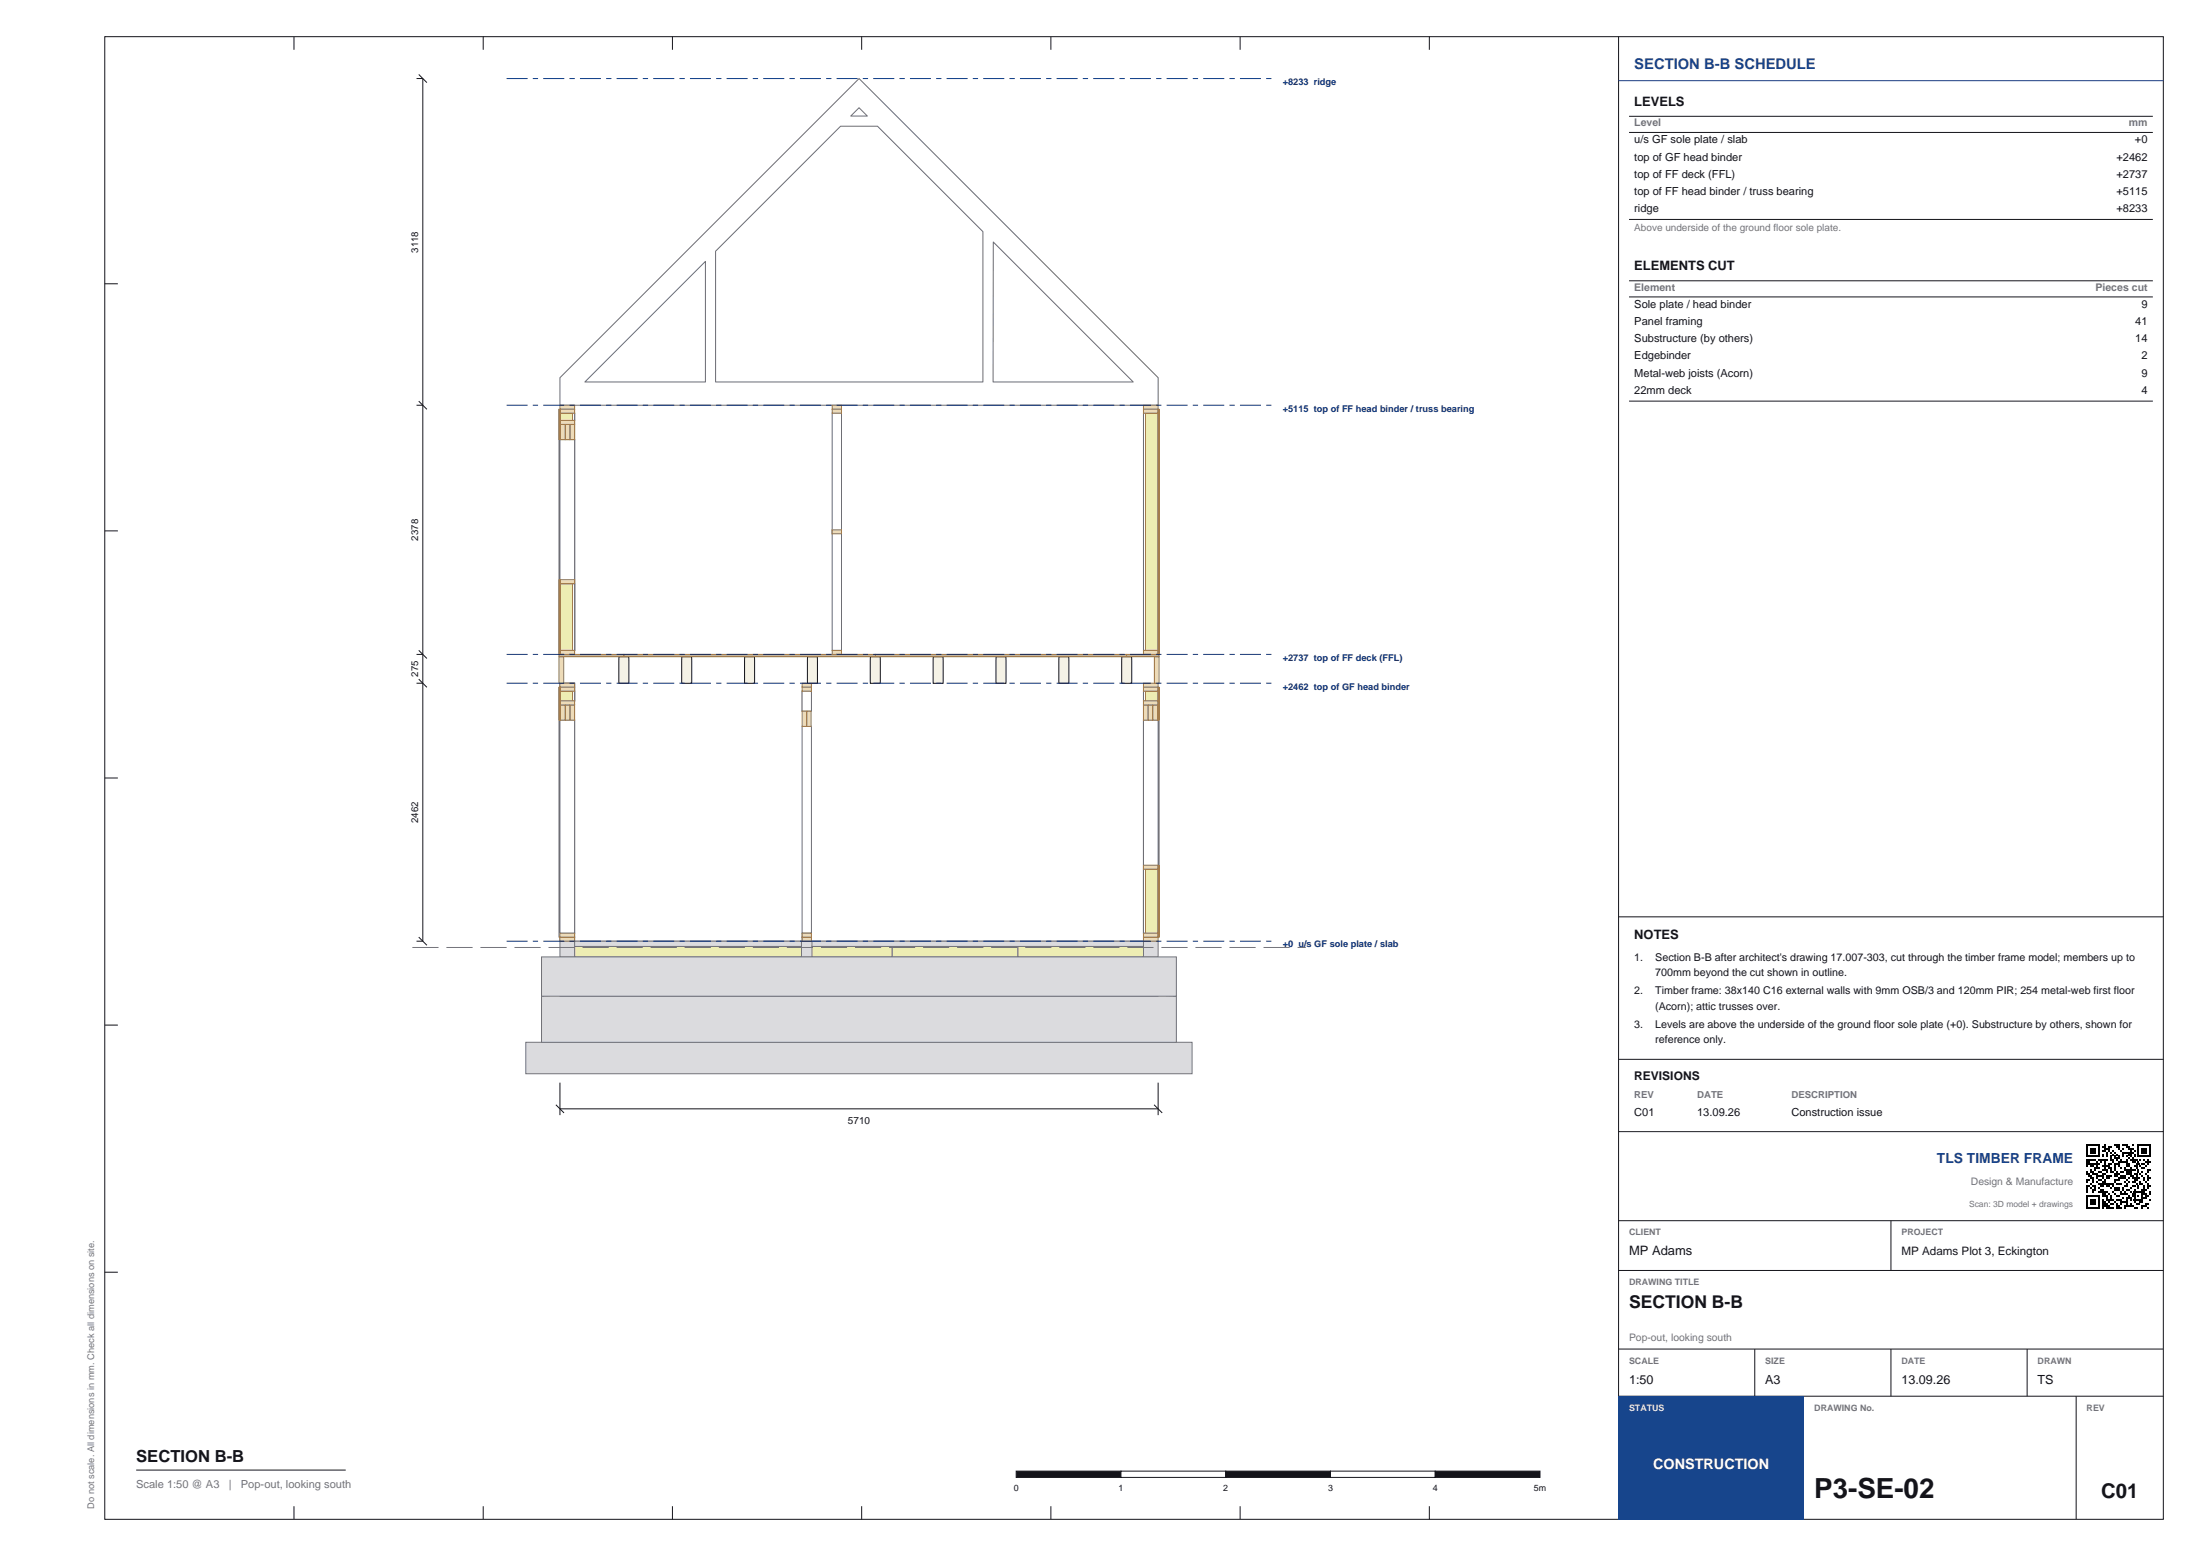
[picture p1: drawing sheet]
<svg xmlns="http://www.w3.org/2000/svg" width="420mm" height="297mm" viewBox="0 0 420 297" stroke-linecap="round" stroke-linejoin="round" font-family="sans-serif">
<g fill="none" stroke="#14141a" stroke-width=".19">
<path d="M20 7h393v283h-393zM56.1 7v2.5M92.3 7v2.5M128.4 7v2.5M164.5 7v2.5M200.6 7v2.5M236.8 7v2.5M272.9 7v2.5M309 7v283M20 54.2h2.5M20 101.3h2.5M20 148.5h2.5"/>
<path d="M20 195.7h2.5M20 242.8h2.5M56.1 287.5v2.5M92.3 287.5v2.5M128.4 287.5v2.5M164.5 287.5v2.5M200.6 287.5v2.5M236.8 287.5v2.5M272.9 287.5v2.5"/>
</g>
<g fill="#fff" stroke="#6b6b75" stroke-width=".19">
<path d="M153.1 178.9h1.8v.7h-1.8z" fill-rule="evenodd"/>
<path d="M153.1 138.7h1.8v39.4h-1.8z" fill-rule="evenodd"/>
<path d="M153.1 178.1h1.8v.8h-1.8z" fill-rule="evenodd"/>
<path d="M106.9 130.4h2.8v3.4h-2.8z" fill-rule="evenodd"/>
<path d="M106.9 137.5h2.8v40.6h-2.8z" fill-rule="evenodd"/>
<path d="M153.1 131.9h1.8v3.9h-1.8z" fill-rule="evenodd"/>
<path d="M106.7 131.2h.2v47.7h-.2z" fill-rule="evenodd"/>
<path d="M106.9 178.9h2.8v.7h-2.8z" fill-rule="evenodd"/>
<path d="M106.9 178.1h2.8v.8h-2.8z" fill-rule="evenodd"/>
<path d="M106.9 130.4h2.8v3.4h-2.8z" fill-rule="evenodd"/>
<path d="M106.9 137.5h2.8v40.6h-2.8z" fill-rule="evenodd"/>
<path d="M106.9 131.9h2.8v1.9h-2.8z" fill-rule="evenodd"/>
<path d="M106.9 78.9h2.8v45.3h-2.8z" fill-rule="evenodd"/>
<path d="M106.9 83.9h2.8v40.3h-2.8z" fill-rule="evenodd"/>
<path d="M106.7 78.1h.2v46.8h-.2z" fill-rule="evenodd"/>
<path d="M106.9 83.9h2.8v40.3h-2.8z" fill-rule="evenodd"/>
<path d="M106.9 78.9h2.8v1.4h-2.8z" fill-rule="evenodd"/>
<path d="M106.9 111.4h2.8v12.8h-2.8z" fill-rule="evenodd"/>
<path d="M158.9 101.1h1.7v.8h-1.7z" fill-rule="evenodd"/>
<path d="M158.9 78.9h1.7v45.3h-1.7z" fill-rule="evenodd"/>
<path d="M153.1 131.9h1.8v3.9h-1.8z" fill-rule="evenodd"/>
<path d="M218.3 131.9h2.8v46.2h-2.8z" fill-rule="evenodd"/>
<path d="M218.3 137.5h2.8v40.6h-2.8z" fill-rule="evenodd"/>
<path d="M221.1 131.2h.2v47.7h-.2z" fill-rule="evenodd"/>
<path d="M218.3 137.5h2.8v40.6h-2.8z" fill-rule="evenodd"/>
<path d="M218.3 131.9h2.8v1.9h-2.8z" fill-rule="evenodd"/>
<path d="M218.3 165.9h2.8v12.2h-2.8z" fill-rule="evenodd"/>
<path d="M221.1 78.1h.2v46.8h-.2z" fill-rule="evenodd"/>
<path d="M218.3 78.9h2.8v45.3h-2.8z" fill-rule="evenodd"/>
<path d="M106.9 72.1l57.1-57.1 57.1 57.1v5.2l-114.2 .1zM134.7 49.9l-23 23h23zM136.6 48v24.9h51v-28.7l-20.1-20.1h-7zM162.4 22.1h3.2l-1.6-1.5zM189.6 46.2v26.7h26.7z" fill-rule="evenodd"/>
<path d="M106.9 131.9h2.8v1.9h-2.8z" fill-rule="evenodd"/>
<path d="M106.9 78.9h2.8v1.4h-2.8z" fill-rule="evenodd"/>
<path d="M106.9 111.4h2.8v12.8h-2.8z" fill-rule="evenodd"/>
</g>
<g fill="#dbdbde" stroke="#73737a" stroke-width=".19">
<path d="M100.4 199h127.2v6h-127.2z" fill-rule="evenodd"/>
<path d="M103.4 190.1l51.4-4.4h4.3l65.5 4.4v8.9h-121.2z" fill-rule="evenodd"/>
<path d="M106.9 185.7h114.2v4.4h-114.2z" fill-rule="evenodd"/>
<path d="M155.2 184.7h3.5v1h-3.5z" fill-rule="evenodd"/>
<path d="M217.6 184.7h3.5v1h-3.5z" fill-rule="evenodd"/>
<path d="M106.9 184.7h3.5v1h-3.5z" fill-rule="evenodd"/>
<path d="M106.9 179.6h114.2v3.1h-114.2z" fill-rule="evenodd"/>
</g>
<g fill="#ededb3" stroke="#73737a" stroke-width=".19">
<path d="M194.3 180.7h24v2h-24z" fill-rule="evenodd"/>
<path d="M170.3 180.7h24v2h-24z" fill-rule="evenodd"/>
<path d="M155 180.7h15.3v2h-15.3z" fill-rule="evenodd"/>
<path d="M109.7 180.7h43.3v2h-43.3z" fill-rule="evenodd"/>
</g>
<g fill="#dbdbde" stroke="#73737a" stroke-width=".19">
<path d="M155 179.7h63.3v1h-63.3z" fill-rule="evenodd"/>
<path d="M109.7 179.7h43.3v1h-43.3z" fill-rule="evenodd"/>
<path d="M103.4 182.7h121.2v7.4h-121.2z" fill-rule="evenodd"/>
</g>
<g fill="#ededb3" stroke="#99994d" stroke-width=".19">
<path d="M218.7 165.9h2.4v12.2h-2.4z" fill-rule="evenodd"/>
<path d="M218.7 131.9h2.4v1.9h-2.4z" fill-rule="evenodd"/>
<path d="M106.9 131.9h2.4v1.9h-2.4z" fill-rule="evenodd"/>
<path d="M218.7 78.9h2.4v45.3h-2.4z" fill-rule="evenodd"/>
<path d="M106.9 111.4h2.4v12.8h-2.4z" fill-rule="evenodd"/>
<path d="M106.9 78.9h2.4v1.4h-2.4z" fill-rule="evenodd"/>
</g>
<g fill="#eddbb8" stroke="#9e7a4d" stroke-width=".19">
<path d="M218.3 178.9h2.8v.7h-2.8z" fill-rule="evenodd"/>
<path d="M218.3 130.4h2.8v.8h-2.8z" fill-rule="evenodd"/>
<path d="M106.9 178.9h2.8v.7h-2.8z" fill-rule="evenodd"/>
<path d="M106.9 130.4h2.8v.8h-2.8z" fill-rule="evenodd"/>
<path d="M218.3 178.1h2.8v.8h-2.8z" fill-rule="evenodd"/>
<path d="M218.3 131.2h2.8v.7h-2.8z" fill-rule="evenodd"/>
<path d="M218.3 134.6h.9v2.9h-.9z" fill-rule="evenodd"/>
<path d="M219.2 134.6h.9v2.9h-.9z" fill-rule="evenodd"/>
<path d="M220.1 134.6h.9v2.9h-.9z" fill-rule="evenodd"/>
<path d="M218.3 133.8h2.8v.8h-2.8z" fill-rule="evenodd"/>
<path d="M218.3 165.2h2.8v.7h-2.8z" fill-rule="evenodd"/>
</g>
<g fill="#b8731f" stroke="#b8731f" stroke-width=".19">
<path d="M221.1 131.2h.2v6.2h-.2z" fill-rule="evenodd"/>
<path d="M221.1 165.2h.2v13.7h-.2z" fill-rule="evenodd"/>
</g>
<g fill="#eddbb8" stroke="#9e7a4d" stroke-width=".19">
<path d="M106.9 178.1h2.8v.8h-2.8z" fill-rule="evenodd"/>
<path d="M106.9 131.2h2.8v.7h-2.8z" fill-rule="evenodd"/>
<path d="M108.8 134.6h.9v2.9h-.9z" fill-rule="evenodd"/>
<path d="M107.9 134.6h.9v2.9h-.9z" fill-rule="evenodd"/>
<path d="M107 134.6h.9v2.9h-.9z" fill-rule="evenodd"/>
<path d="M106.9 133.8h2.8v.8h-2.8z" fill-rule="evenodd"/>
</g>
<path d="M106.7 131.2h.2v6.2h-.2z" fill-rule="evenodd" fill="#b8731f" stroke="#b8731f" stroke-width=".19"/>
<g fill="#eddbb8" stroke="#9e7a4d" stroke-width=".19">
<path d="M153.1 178.9h1.8v.7h-1.8z" fill-rule="evenodd"/>
<path d="M153.1 130.4h1.8v.8h-1.8z" fill-rule="evenodd"/>
<path d="M153.1 178.1h1.8v.8h-1.8z" fill-rule="evenodd"/>
<path d="M153.1 131.2h1.8v.7h-1.8z" fill-rule="evenodd"/>
<path d="M153.1 135.8h.9v2.9h-.9z" fill-rule="evenodd"/>
<path d="M154 135.8h.9v2.9h-.9z" fill-rule="evenodd"/>
<path d="M218.3 77.4h2.8v.7h-2.8z" fill-rule="evenodd"/>
<path d="M106.9 77.4h2.8v.7h-2.8z" fill-rule="evenodd"/>
<path d="M218.3 124.2h2.8v.7h-2.8z" fill-rule="evenodd"/>
<path d="M218.3 78.1h2.8v.8h-2.8z" fill-rule="evenodd"/>
</g>
<path d="M221.1 78.1h.2v46.8h-.2z" fill-rule="evenodd" fill="#b8731f" stroke="#b8731f" stroke-width=".19"/>
<g fill="#eddbb8" stroke="#9e7a4d" stroke-width=".19">
<path d="M106.9 124.2h2.8v.7h-2.8z" fill-rule="evenodd"/>
<path d="M106.9 78.1h2.8v.8h-2.8z" fill-rule="evenodd"/>
<path d="M108.8 81h.9v2.9h-.9z" fill-rule="evenodd"/>
<path d="M107.9 81h.9v2.9h-.9z" fill-rule="evenodd"/>
<path d="M107 81h.9v2.9h-.9z" fill-rule="evenodd"/>
<path d="M106.9 80.3h2.8v.7h-2.8z" fill-rule="evenodd"/>
<path d="M106.9 110.7h2.8v.7h-2.8z" fill-rule="evenodd"/>
</g>
<g fill="#b8731f" stroke="#b8731f" stroke-width=".19">
<path d="M106.7 78.1h.2v5.8h-.2z" fill-rule="evenodd"/>
<path d="M106.7 110.7h.2v14.2h-.2z" fill-rule="evenodd"/>
</g>
<g fill="#eddbb8" stroke="#9e7a4d" stroke-width=".19">
<path d="M158.9 77.4h1.7v.7h-1.7z" fill-rule="evenodd"/>
<path d="M158.9 124.2h1.7v.7h-1.7z" fill-rule="evenodd"/>
<path d="M158.9 78.1h1.7v.8h-1.7z" fill-rule="evenodd"/>
<path d="M158.9 101.1h1.7v.8h-1.7z" fill-rule="evenodd"/>
<path d="M106.7 125.4h.9v5h-.9z" fill-rule="evenodd"/>
<path d="M220.4 125.4h.9v5h-.9z" fill-rule="evenodd"/>
</g>
<g fill="#f5f2e6" stroke="#14141a" stroke-width=".19">
<path d="M190.2 125.4h1.8v5h-1.8z" fill-rule="evenodd"/>
<path d="M178.2 125.4h1.8v5h-1.8z" fill-rule="evenodd"/>
<path d="M166.2 125.4h1.8v5h-1.8z" fill-rule="evenodd"/>
<path d="M154.2 125.4h1.8v5h-1.8z" fill-rule="evenodd"/>
<path d="M142.2 125.4h1.8v5h-1.8z" fill-rule="evenodd"/>
<path d="M130.2 125.4h1.8v5h-1.8z" fill-rule="evenodd"/>
<path d="M118.2 125.4h1.8v5h-1.8z" fill-rule="evenodd"/>
<path d="M202.2 125.4h1.8v5h-1.8z" fill-rule="evenodd"/>
<path d="M214.2 125.4h1.8v5h-1.8z" fill-rule="evenodd"/>
</g>
<g fill="#d9b880" stroke="#9e7a4d" stroke-width=".19">
<path d="M167.1 124.9h48v.5h-48z" fill-rule="evenodd"/>
<path d="M215.1 124.9h6.2v.5h-6.2z" fill-rule="evenodd"/>
<path d="M106.7 124.9h12.4v.5h-12.4z" fill-rule="evenodd"/>
<path d="M119.1 124.9h48v.5h-48z" fill-rule="evenodd"/>
</g>
<path d="M78.7 180.8h170.6" fill="none" stroke="#73737a" stroke-width=".19" stroke-dasharray="5 1.5" stroke-linecap="butt"/>
<path d="M96.7 15h146.6M96.7 77.4h146.6M96.7 130.4h146.6M96.7 124.9h146.6M96.7 179.6h146.6" fill="none" stroke="#0d2973" stroke-width=".19" stroke-dasharray="4 1 1 1" stroke-linecap="butt"/>
<g fill="none" stroke="#14141a" stroke-width=".19">
<path d="M79.5 15h1.2v164.6h-1.2M79.9 14.2l1.6 1.6M79.5 77.4h1.2M79.9 76.6l1.6 1.5M79.5 130.4h1.2M79.5 124.9h1.2M79.9 129.6l1.6 1.6M79.9 124.1l1.6 1.6M79.9 178.9l1.6 1.5M106.1 210.9l1.6 1.5M106.9 206.7v6.2M106.9 211.7h114.2"/>
<path d="M220.3 210.9l1.6 1.5M221.1 206.7v6.2M26 280.6h40"/>
</g>
<path d="M194 280.8h20v1.2h-20z" fill-rule="evenodd" fill="#14141a" stroke="#14141a" stroke-width=".19"/>
<path d="M214 280.8h20v1.2h-20z" fill-rule="evenodd" fill="#fff" stroke="#14141a" stroke-width=".19"/>
<path d="M234 280.8h20v1.2h-20z" fill-rule="evenodd" fill="#14141a" stroke="#14141a" stroke-width=".19"/>
<path d="M254 280.8h20v1.2h-20z" fill-rule="evenodd" fill="#fff" stroke="#14141a" stroke-width=".19"/>
<path d="M274 280.8h20v1.2h-20z" fill-rule="evenodd" fill="#14141a" stroke="#14141a" stroke-width=".19"/>
<path d="M309 15.4h104" fill="none" stroke="#17458c" stroke-width=".19"/>
<g fill="none" stroke="#14141a" stroke-width=".19">
<path d="M311 22.2h100M311 25.3h100M311 41.9h100M311 53.6h100M311 56.7h100M311 76.6h100M309 175h104M309 202.2h104M309 216h104M309 233h104M361 233v9.5M309 242.5h104"/>
<path d="M309 257.5h104M335 257.5v9M361 257.5v9M387 257.5v9M309 266.5h104"/>
</g>
<path d="M398.3 218.5h2.6M405.1 220h2.2M408.1 218.5h2.6M398.3 220.7h2.6M398.3 222.2h2.6M398.3 228.3h2.6M398.3 230.5h2.6M400.6 226h3M405.4 223.4h2.3M407.3 227.5h2.3M408.1 220.7h2.6" fill="none" stroke="#000" stroke-width=".38"/>
<g fill="#000">
<path d="M398.3 218.7h.4v.4h-.4z" fill-rule="evenodd"/>
<path d="M398.3 219.1h.4v.3h-.4z" fill-rule="evenodd"/>
<path d="M398.3 219.4h.4v.4h-.4z" fill-rule="evenodd"/>
<path d="M399.1 219.1h1.1v.3h-1.1z" fill-rule="evenodd"/>
<path d="M399.1 219.4h1.1v.4h-1.1z" fill-rule="evenodd"/>
<path d="M400.6 218.7h.3v.4h-.3z" fill-rule="evenodd"/>
<path d="M400.6 219.1h.3v.3h-.3z" fill-rule="evenodd"/>
<path d="M400.6 219.4h.3v.4h-.3z" fill-rule="evenodd"/>
<path d="M401.3 218.7h.8v.4h-.8z" fill-rule="evenodd"/>
<path d="M401.3 219.4h.8v.4h-.8z" fill-rule="evenodd"/>
<path d="M401.7 218.3h.4v.4h-.4z" fill-rule="evenodd"/>
<path d="M401.7 219.1h1.1v.3h-1.1z" fill-rule="evenodd"/>
<path d="M402.4 218.7h.8v.4h-.8z" fill-rule="evenodd"/>
<path d="M402.4 219.4h.4v.4h-.4z" fill-rule="evenodd"/>
<path d="M403.2 219.4h.4v.4h-.4z" fill-rule="evenodd"/>
<path d="M403.6 218.3h1.1v.4h-1.1z" fill-rule="evenodd"/>
<path d="M403.9 218.7h.8v.4h-.8z" fill-rule="evenodd"/>
<path d="M404.3 219.1h.4v.3h-.4z" fill-rule="evenodd"/>
<path d="M404.7 219.4h.4v.4h-.4z" fill-rule="evenodd"/>
<path d="M405.1 218.3h1.1v.4h-1.1z" fill-rule="evenodd"/>
<path d="M405.1 219.1h.3v.3h-.3z" fill-rule="evenodd"/>
<path d="M405.8 218.7h.8v.4h-.8z" fill-rule="evenodd"/>
<path d="M406.2 219.1h1.1v.3h-1.1z" fill-rule="evenodd"/>
<path d="M406.6 219.4h.3v.4h-.3z" fill-rule="evenodd"/>
<path d="M406.9 218.3h.4v.4h-.4z" fill-rule="evenodd"/>
<path d="M407.3 219.4h.4v.4h-.4z" fill-rule="evenodd"/>
<path d="M408.1 218.7h.3v.4h-.3z" fill-rule="evenodd"/>
<path d="M408.1 219.1h.3v.3h-.3z" fill-rule="evenodd"/>
<path d="M408.1 219.4h.3v.4h-.3z" fill-rule="evenodd"/>
<path d="M408.8 219.1h1.1v.3h-1.1z" fill-rule="evenodd"/>
<path d="M408.8 219.4h1.1v.4h-1.1z" fill-rule="evenodd"/>
<path d="M410.3 218.7h.4v.4h-.4z" fill-rule="evenodd"/>
<path d="M410.3 219.1h.4v.3h-.4z" fill-rule="evenodd"/>
<path d="M410.3 219.4h.4v.4h-.4z" fill-rule="evenodd"/>
<path d="M398.3 219.8h.4v.4h-.4z" fill-rule="evenodd"/>
<path d="M398.3 220.2h.4v.4h-.4z" fill-rule="evenodd"/>
<path d="M398.3 221.3h1.9v.4h-1.9z" fill-rule="evenodd"/>
<path d="M398.3 221.7h.8v.4h-.8z" fill-rule="evenodd"/>
<path d="M398.3 222.4h.4v.4h-.4z" fill-rule="evenodd"/>
<path d="M398.3 223.6h.4v.3h-.4z" fill-rule="evenodd"/>
<path d="M398.3 223.9h.8v.4h-.8z" fill-rule="evenodd"/>
<path d="M398.3 225.1h.8v.3h-.8z" fill-rule="evenodd"/>
<path d="M398.3 225.4h.4v.4h-.4z" fill-rule="evenodd"/>
<path d="M398.3 226.2h.8v.4h-.8z" fill-rule="evenodd"/>
<path d="M398.3 226.6h.4v.3h-.4z" fill-rule="evenodd"/>
<path d="M398.3 226.9h.4v.4h-.4z" fill-rule="evenodd"/>
<path d="M398.3 227.3h.4v.4h-.4z" fill-rule="evenodd"/>
<path d="M398.3 228.4h.4v.4h-.4z" fill-rule="evenodd"/>
<path d="M398.3 228.8h.4v.4h-.4z" fill-rule="evenodd"/>
<path d="M398.3 229.2h.4v.4h-.4z" fill-rule="evenodd"/>
<path d="M398.3 229.6h.4v.3h-.4z" fill-rule="evenodd"/>
<path d="M398.3 229.9h.4v.4h-.4z" fill-rule="evenodd"/>
<path d="M398.7 224.3h.7v.4h-.7z" fill-rule="evenodd"/>
<path d="M399.1 219.8h1.1v.4h-1.1z" fill-rule="evenodd"/>
<path d="M399.1 222.4h.7v.4h-.7z" fill-rule="evenodd"/>
<path d="M399.1 223.2h.3v.4h-.3z" fill-rule="evenodd"/>
<path d="M399.1 223.6h.7v.3h-.7z" fill-rule="evenodd"/>
<path d="M399.1 224.7h.7v.4h-.7z" fill-rule="evenodd"/>
<path d="M399.1 225.8h.3v.4h-.3z" fill-rule="evenodd"/>
<path d="M399.1 226.6h.3v.3h-.3z" fill-rule="evenodd"/>
<path d="M399.1 228.8h1.1v.4h-1.1z" fill-rule="evenodd"/>
<path d="M399.1 229.2h1.1v.4h-1.1z" fill-rule="evenodd"/>
<path d="M399.1 229.6h1.1v.3h-1.1z" fill-rule="evenodd"/>
<path d="M399.4 223.9h1.2v.4h-1.2z" fill-rule="evenodd"/>
<path d="M399.4 225.1h.4v.3h-.4z" fill-rule="evenodd"/>
<path d="M399.4 225.4h.4v.4h-.4z" fill-rule="evenodd"/>
<path d="M399.4 226.2h.8v.4h-.8z" fill-rule="evenodd"/>
<path d="M399.4 226.9h.8v.4h-.8z" fill-rule="evenodd"/>
<path d="M399.4 227.3h.4v.4h-.4z" fill-rule="evenodd"/>
<path d="M399.8 222.8h1.1v.4h-1.1z" fill-rule="evenodd"/>
<path d="M399.8 223.2h.4v.4h-.4z" fill-rule="evenodd"/>
<path d="M399.8 226.6h.4v.3h-.4z" fill-rule="evenodd"/>
<path d="M400.2 221.7h.4v.4h-.4z" fill-rule="evenodd"/>
<path d="M400.2 222.4h.4v.4h-.4z" fill-rule="evenodd"/>
<path d="M400.2 224.3h1.5v.4h-1.5z" fill-rule="evenodd"/>
<path d="M400.2 224.7h.4v.4h-.4z" fill-rule="evenodd"/>
<path d="M400.2 225.4h.4v.4h-.4z" fill-rule="evenodd"/>
<path d="M400.6 219.8h.3v.4h-.3z" fill-rule="evenodd"/>
<path d="M400.6 220.2h.3v.4h-.3z" fill-rule="evenodd"/>
<path d="M400.6 221.3h1.8v.4h-1.8z" fill-rule="evenodd"/>
<path d="M400.6 223.6h.7v.3h-.7z" fill-rule="evenodd"/>
<path d="M400.6 225.1h.7v.3h-.7z" fill-rule="evenodd"/>
<path d="M400.6 226.6h.3v.3h-.3z" fill-rule="evenodd"/>
<path d="M400.6 227.3h1.8v.4h-1.8z" fill-rule="evenodd"/>
<path d="M400.6 228.4h.3v.4h-.3z" fill-rule="evenodd"/>
<path d="M400.6 228.8h.3v.4h-.3z" fill-rule="evenodd"/>
<path d="M400.6 229.2h.3v.4h-.3z" fill-rule="evenodd"/>
<path d="M400.6 229.6h.3v.3h-.3z" fill-rule="evenodd"/>
<path d="M400.6 229.9h.3v.4h-.3z" fill-rule="evenodd"/>
<path d="M400.9 221.7h.4v.4h-.4z" fill-rule="evenodd"/>
<path d="M400.9 226.2h.8v.4h-.8z" fill-rule="evenodd"/>
<path d="M400.9 226.9h.8v.4h-.8z" fill-rule="evenodd"/>
<path d="M401.3 220.2h.4v.4h-.4z" fill-rule="evenodd"/>
<path d="M401.3 220.6h.4v.3h-.4z" fill-rule="evenodd"/>
<path d="M401.3 222.4h1.5v.4h-1.5z" fill-rule="evenodd"/>
<path d="M401.3 223.2h1.1v.4h-1.1z" fill-rule="evenodd"/>
<path d="M401.3 223.9h.8v.4h-.8z" fill-rule="evenodd"/>
<path d="M401.3 224.7h.4v.4h-.4z" fill-rule="evenodd"/>
<path d="M401.3 225.4h.8v.4h-.8z" fill-rule="evenodd"/>
<path d="M401.3 227.7h.8v.4h-.8z" fill-rule="evenodd"/>
<path d="M401.3 228.1h1.1v.3h-1.1z" fill-rule="evenodd"/>
<path d="M401.3 228.8h.4v.4h-.4z" fill-rule="evenodd"/>
<path d="M401.3 229.2h.8v.4h-.8z" fill-rule="evenodd"/>
<path d="M401.3 229.6h1.1v.3h-1.1z" fill-rule="evenodd"/>
<path d="M401.3 229.9h1.5v.4h-1.5z" fill-rule="evenodd"/>
<path d="M401.3 230.3h.4v.4h-.4z" fill-rule="evenodd"/>
<path d="M401.7 221.7h.4v.4h-.4z" fill-rule="evenodd"/>
<path d="M401.7 222.1h.4v.3h-.4z" fill-rule="evenodd"/>
<path d="M401.7 222.8h.4v.4h-.4z" fill-rule="evenodd"/>
<path d="M401.7 225.1h.4v.3h-.4z" fill-rule="evenodd"/>
<path d="M402.1 219.8h.3v.4h-.3z" fill-rule="evenodd"/>
<path d="M402.1 220.2h.3v.4h-.3z" fill-rule="evenodd"/>
<path d="M402.1 220.6h.3v.3h-.3z" fill-rule="evenodd"/>
<path d="M402.1 223.6h.3v.3h-.3z" fill-rule="evenodd"/>
<path d="M402.1 224.3h1.1v.4h-1.1z" fill-rule="evenodd"/>
<path d="M402.1 224.7h.7v.4h-.7z" fill-rule="evenodd"/>
<path d="M402.1 226.2h.7v.4h-.7z" fill-rule="evenodd"/>
<path d="M402.1 228.4h.3v.4h-.3z" fill-rule="evenodd"/>
<path d="M402.1 228.8h1.5v.4h-1.5z" fill-rule="evenodd"/>
<path d="M402.1 230.3h1.5v.4h-1.5z" fill-rule="evenodd"/>
<path d="M402.4 222.1h.8v.3h-.8z" fill-rule="evenodd"/>
<path d="M402.4 222.8h.8v.4h-.8z" fill-rule="evenodd"/>
<path d="M402.4 227.7h.4v.4h-.4z" fill-rule="evenodd"/>
<path d="M402.4 229.2h.4v.4h-.4z" fill-rule="evenodd"/>
<path d="M402.8 219.8h.4v.4h-.4z" fill-rule="evenodd"/>
<path d="M402.8 220.6h.4v.3h-.4z" fill-rule="evenodd"/>
<path d="M402.8 220.9h.4v.4h-.4z" fill-rule="evenodd"/>
<path d="M402.8 221.3h.8v.4h-.8z" fill-rule="evenodd"/>
<path d="M402.8 223.2h.4v.4h-.4z" fill-rule="evenodd"/>
<path d="M402.8 223.6h.8v.3h-.8z" fill-rule="evenodd"/>
<path d="M402.8 226.6h.4v.3h-.4z" fill-rule="evenodd"/>
<path d="M402.8 228.1h.4v.3h-.4z" fill-rule="evenodd"/>
<path d="M402.8 228.4h.4v.4h-.4z" fill-rule="evenodd"/>
<path d="M402.8 229.6h.8v.3h-.8z" fill-rule="evenodd"/>
<path d="M403.2 220.2h.4v.4h-.4z" fill-rule="evenodd"/>
<path d="M403.2 221.7h.4v.4h-.4z" fill-rule="evenodd"/>
<path d="M403.2 226.2h.4v.4h-.4z" fill-rule="evenodd"/>
<path d="M403.2 227.3h.4v.4h-.4z" fill-rule="evenodd"/>
<path d="M403.6 219.8h.3v.4h-.3z" fill-rule="evenodd"/>
<path d="M403.6 220.6h.3v.3h-.3z" fill-rule="evenodd"/>
<path d="M403.6 220.9h1.1v.4h-1.1z" fill-rule="evenodd"/>
<path d="M403.6 222.1h1.1v.3h-1.1z" fill-rule="evenodd"/>
<path d="M403.6 222.4h.3v.4h-.3z" fill-rule="evenodd"/>
<path d="M403.6 222.8h.3v.4h-.3z" fill-rule="evenodd"/>
<path d="M403.6 223.2h.3v.4h-.3z" fill-rule="evenodd"/>
<path d="M403.6 223.9h1.1v.4h-1.1z" fill-rule="evenodd"/>
<path d="M403.6 224.3h.7v.4h-.7z" fill-rule="evenodd"/>
<path d="M403.6 225.1h1.1v.3h-1.1z" fill-rule="evenodd"/>
<path d="M403.6 225.4h.3v.4h-.3z" fill-rule="evenodd"/>
<path d="M403.6 226.6h1.1v.3h-1.1z" fill-rule="evenodd"/>
<path d="M403.6 226.9h1.1v.4h-1.1z" fill-rule="evenodd"/>
<path d="M403.6 227.7h.3v.4h-.3z" fill-rule="evenodd"/>
<path d="M403.6 229.2h.3v.4h-.3z" fill-rule="evenodd"/>
<path d="M403.9 220.2h.4v.4h-.4z" fill-rule="evenodd"/>
<path d="M403.9 221.3h.4v.4h-.4z" fill-rule="evenodd"/>
<path d="M403.9 223.6h.4v.3h-.4z" fill-rule="evenodd"/>
<path d="M403.9 225.8h1.2v.4h-1.2z" fill-rule="evenodd"/>
<path d="M403.9 228.1h.8v.3h-.8z" fill-rule="evenodd"/>
<path d="M403.9 228.8h1.2v.4h-1.2z" fill-rule="evenodd"/>
<path d="M403.9 229.6h.4v.3h-.4z" fill-rule="evenodd"/>
<path d="M403.9 229.9h.8v.4h-.8z" fill-rule="evenodd"/>
<path d="M403.9 230.3h1.2v.4h-1.2z" fill-rule="evenodd"/>
<path d="M404.3 220.6h.4v.3h-.4z" fill-rule="evenodd"/>
<path d="M404.3 221.7h1.9v.4h-1.9z" fill-rule="evenodd"/>
<path d="M404.3 222.4h.4v.4h-.4z" fill-rule="evenodd"/>
<path d="M404.3 224.7h1.5v.4h-1.5z" fill-rule="evenodd"/>
<path d="M404.7 221.3h.4v.4h-.4z" fill-rule="evenodd"/>
<path d="M404.7 222.8h.4v.4h-.4z" fill-rule="evenodd"/>
<path d="M404.7 223.6h.7v.3h-.7z" fill-rule="evenodd"/>
<path d="M404.7 224.3h1.1v.4h-1.1z" fill-rule="evenodd"/>
<path d="M404.7 227.3h.4v.4h-.4z" fill-rule="evenodd"/>
<path d="M404.7 227.7h1.5v.4h-1.5z" fill-rule="evenodd"/>
<path d="M404.7 229.2h1.5v.4h-1.5z" fill-rule="evenodd"/>
<path d="M404.7 229.6h.4v.3h-.4z" fill-rule="evenodd"/>
<path d="M405.1 220.2h.3v.4h-.3z" fill-rule="evenodd"/>
<path d="M405.1 220.6h.3v.3h-.3z" fill-rule="evenodd"/>
<path d="M405.1 226.6h.3v.3h-.3z" fill-rule="evenodd"/>
<path d="M405.1 226.9h.3v.4h-.3z" fill-rule="evenodd"/>
<path d="M405.1 228.4h.3v.4h-.3z" fill-rule="evenodd"/>
<path d="M405.4 222.8h.4v.4h-.4z" fill-rule="evenodd"/>
<path d="M405.4 225.4h.4v.4h-.4z" fill-rule="evenodd"/>
<path d="M405.4 226.2h.8v.4h-.8z" fill-rule="evenodd"/>
<path d="M405.4 227.3h.4v.4h-.4z" fill-rule="evenodd"/>
<path d="M405.4 229.9h1.9v.4h-1.9z" fill-rule="evenodd"/>
<path d="M405.4 230.3h.4v.4h-.4z" fill-rule="evenodd"/>
<path d="M405.8 220.6h.4v.3h-.4z" fill-rule="evenodd"/>
<path d="M405.8 221.3h.4v.4h-.4z" fill-rule="evenodd"/>
<path d="M405.8 222.1h.8v.3h-.8z" fill-rule="evenodd"/>
<path d="M405.8 222.4h.8v.4h-.8z" fill-rule="evenodd"/>
<path d="M405.8 223.6h1.1v.3h-1.1z" fill-rule="evenodd"/>
<path d="M405.8 223.9h1.1v.4h-1.1z" fill-rule="evenodd"/>
<path d="M405.8 225.1h.4v.3h-.4z" fill-rule="evenodd"/>
<path d="M405.8 225.8h.4v.4h-.4z" fill-rule="evenodd"/>
<path d="M405.8 226.9h.8v.4h-.8z" fill-rule="evenodd"/>
<path d="M405.8 228.4h1.1v.4h-1.1z" fill-rule="evenodd"/>
<path d="M405.8 228.8h.4v.4h-.4z" fill-rule="evenodd"/>
<path d="M405.8 229.6h.4v.3h-.4z" fill-rule="evenodd"/>
<path d="M406.2 220.2h.7v.4h-.7z" fill-rule="evenodd"/>
<path d="M406.2 220.9h.4v.4h-.4z" fill-rule="evenodd"/>
<path d="M406.2 224.7h.4v.4h-.4z" fill-rule="evenodd"/>
<path d="M406.2 225.4h.4v.4h-.4z" fill-rule="evenodd"/>
<path d="M406.2 228.1h.4v.3h-.4z" fill-rule="evenodd"/>
<path d="M406.6 220.6h.3v.3h-.3z" fill-rule="evenodd"/>
<path d="M406.6 221.3h1.5v.4h-1.5z" fill-rule="evenodd"/>
<path d="M406.6 222.8h.3v.4h-.3z" fill-rule="evenodd"/>
<path d="M406.6 224.3h.7v.4h-.7z" fill-rule="evenodd"/>
<path d="M406.6 226.6h.3v.3h-.3z" fill-rule="evenodd"/>
<path d="M406.6 227.3h.3v.4h-.3z" fill-rule="evenodd"/>
<path d="M406.6 228.8h.3v.4h-.3z" fill-rule="evenodd"/>
<path d="M406.6 229.6h.3v.3h-.3z" fill-rule="evenodd"/>
<path d="M406.9 220.9h.4v.4h-.4z" fill-rule="evenodd"/>
<path d="M406.9 221.7h.8v.4h-.8z" fill-rule="evenodd"/>
<path d="M406.9 224.7h1.5v.4h-1.5z" fill-rule="evenodd"/>
<path d="M406.9 225.4h.8v.4h-.8z" fill-rule="evenodd"/>
<path d="M406.9 226.2h.8v.4h-.8z" fill-rule="evenodd"/>
<path d="M406.9 227.7h.8v.4h-.8z" fill-rule="evenodd"/>
<path d="M406.9 228.1h.8v.3h-.8z" fill-rule="evenodd"/>
<path d="M407.3 220.2h.4v.4h-.4z" fill-rule="evenodd"/>
<path d="M407.3 220.6h.4v.3h-.4z" fill-rule="evenodd"/>
<path d="M407.3 222.4h.8v.4h-.8z" fill-rule="evenodd"/>
<path d="M407.3 223.9h.8v.4h-.8z" fill-rule="evenodd"/>
<path d="M407.3 225.1h.8v.3h-.8z" fill-rule="evenodd"/>
<path d="M407.3 226.9h.4v.4h-.4z" fill-rule="evenodd"/>
<path d="M407.3 228.4h.4v.4h-.4z" fill-rule="evenodd"/>
<path d="M407.3 228.8h1.9v.4h-1.9z" fill-rule="evenodd"/>
<path d="M407.3 229.2h.4v.4h-.4z" fill-rule="evenodd"/>
<path d="M407.3 230.3h.8v.4h-.8z" fill-rule="evenodd"/>
<path d="M407.7 222.1h.7v.3h-.7z" fill-rule="evenodd"/>
<path d="M407.7 222.8h.4v.4h-.4z" fill-rule="evenodd"/>
<path d="M407.7 224.3h.4v.4h-.4z" fill-rule="evenodd"/>
<path d="M407.7 225.8h.4v.4h-.4z" fill-rule="evenodd"/>
<path d="M407.7 229.6h.7v.3h-.7z" fill-rule="evenodd"/>
<path d="M408.1 219.8h.3v.4h-.3z" fill-rule="evenodd"/>
<path d="M408.1 220.2h.3v.4h-.3z" fill-rule="evenodd"/>
<path d="M408.1 221.7h.3v.4h-.3z" fill-rule="evenodd"/>
<path d="M408.1 223.2h.3v.4h-.3z" fill-rule="evenodd"/>
<path d="M408.1 223.6h.3v.3h-.3z" fill-rule="evenodd"/>
<path d="M408.1 226.2h.3v.4h-.3z" fill-rule="evenodd"/>
<path d="M408.1 226.6h.3v.3h-.3z" fill-rule="evenodd"/>
<path d="M408.1 228.1h.3v.3h-.3z" fill-rule="evenodd"/>
<path d="M408.4 221.3h.4v.4h-.4z" fill-rule="evenodd"/>
<path d="M408.4 222.4h.4v.4h-.4z" fill-rule="evenodd"/>
<path d="M408.4 223.9h.4v.4h-.4z" fill-rule="evenodd"/>
<path d="M408.4 225.4h.4v.4h-.4z" fill-rule="evenodd"/>
<path d="M408.4 225.8h.8v.4h-.8z" fill-rule="evenodd"/>
<path d="M408.4 229.2h.8v.4h-.8z" fill-rule="evenodd"/>
<path d="M408.8 219.8h1.1v.4h-1.1z" fill-rule="evenodd"/>
<path d="M408.8 222.1h.8v.3h-.8z" fill-rule="evenodd"/>
<path d="M408.8 222.8h.8v.4h-.8z" fill-rule="evenodd"/>
<path d="M408.8 223.6h.4v.3h-.4z" fill-rule="evenodd"/>
<path d="M408.8 224.3h.4v.4h-.4z" fill-rule="evenodd"/>
<path d="M408.8 226.9h1.1v.4h-1.1z" fill-rule="evenodd"/>
<path d="M408.8 227.7h1.1v.4h-1.1z" fill-rule="evenodd"/>
<path d="M408.8 228.1h.4v.3h-.4z" fill-rule="evenodd"/>
<path d="M408.8 228.4h1.1v.4h-1.1z" fill-rule="evenodd"/>
<path d="M408.8 229.9h1.1v.4h-1.1z" fill-rule="evenodd"/>
<path d="M408.8 230.3h.4v.4h-.4z" fill-rule="evenodd"/>
<path d="M409.2 221.3h.4v.4h-.4z" fill-rule="evenodd"/>
<path d="M409.2 224.7h.4v.4h-.4z" fill-rule="evenodd"/>
<path d="M409.2 225.1h.4v.3h-.4z" fill-rule="evenodd"/>
<path d="M409.2 226.2h.4v.4h-.4z" fill-rule="evenodd"/>
<path d="M409.2 226.6h.4v.3h-.4z" fill-rule="evenodd"/>
<path d="M409.6 221.7h1.1v.4h-1.1z" fill-rule="evenodd"/>
<path d="M409.6 222.4h.3v.4h-.3z" fill-rule="evenodd"/>
<path d="M409.6 223.9h.3v.4h-.3z" fill-rule="evenodd"/>
<path d="M409.6 225.4h.3v.4h-.3z" fill-rule="evenodd"/>
<path d="M409.6 228.1h.7v.3h-.7z" fill-rule="evenodd"/>
<path d="M409.6 229.6h.7v.3h-.7z" fill-rule="evenodd"/>
<path d="M409.9 221.3h.4v.4h-.4z" fill-rule="evenodd"/>
<path d="M409.9 222.1h.4v.3h-.4z" fill-rule="evenodd"/>
<path d="M409.9 223.2h.8v.4h-.8z" fill-rule="evenodd"/>
<path d="M409.9 223.6h.4v.3h-.4z" fill-rule="evenodd"/>
<path d="M409.9 224.3h.4v.4h-.4z" fill-rule="evenodd"/>
<path d="M409.9 224.7h.8v.4h-.8z" fill-rule="evenodd"/>
<path d="M409.9 225.1h.4v.3h-.4z" fill-rule="evenodd"/>
<path d="M409.9 225.8h.4v.4h-.4z" fill-rule="evenodd"/>
<path d="M409.9 226.2h.8v.4h-.8z" fill-rule="evenodd"/>
<path d="M409.9 226.6h.4v.3h-.4z" fill-rule="evenodd"/>
<path d="M409.9 230.3h.4v.4h-.4z" fill-rule="evenodd"/>
<path d="M410.3 219.8h.4v.4h-.4z" fill-rule="evenodd"/>
<path d="M410.3 220.2h.4v.4h-.4z" fill-rule="evenodd"/>
<path d="M410.3 227.3h.4v.4h-.4z" fill-rule="evenodd"/>
<path d="M410.3 227.7h.4v.4h-.4z" fill-rule="evenodd"/>
<path d="M410.3 228.8h.4v.4h-.4z" fill-rule="evenodd"/>
</g>
<path d="M309 266.5h35.4v23.5h-35.4z" fill-rule="evenodd" fill="#17458c"/>
<path d="M396.4 266.5v23.5" fill="none" stroke="#14141a" stroke-width=".19"/>
<text font-size="5.3" fill="#14141a" x="346.4" y="286">P3-SE-02</text>
<text font-size="3.9" fill="#14141a" x="401.1" y="286">C01</text>
<text font-size="3.4" fill="#14141a" x="311" y="249.7">SECTION B-B</text>
<text font-size="3.2" fill="#14141a" x="26" y="279">SECTION B-B</text>
<text font-size="2.8" fill="#17458c" x="312" y="13.2">SECTION B-B SCHEDULE</text>
<text font-size="2.8" fill="#fff" x="315.6" y="280.5">CONSTRUCTION</text>
<text font-size="2.6" fill="#17458c" x="369.8" y="222">TLS TIMBER FRAME</text>
<g font-size="2.5" fill="#14141a">
<text x="312" y="20.2">LEVELS</text>
<text x="312" y="51.6">ELEMENTS CUT</text>
<text x="312" y="179.3">NOTES</text>
<text x="311" y="239.6">MP Adams</text>
</g>
<g font-size="2.4" fill="#14141a">
<text x="311" y="264.1">1:50</text>
<text x="337" y="264.1">A3</text>
<text x="363" y="264.1">13.09.26</text>
<text x="389" y="264.1">TS</text>
</g>
<text font-size="2.3" fill="#14141a" x="312" y="206.2">REVISIONS</text>
<text font-size="2.2" fill="#14141a" x="363" y="239.6">MP Adams Plot 3, Eckington</text>
<g font-size="2.1" fill="#14141a">
<text x="312" y="27.4">u/s GF sole plate / slab</text>
<text x="407.6" y="27.4">+0</text>
<text x="312" y="30.6">top of GF head binder</text>
<text x="312" y="33.9">top of FF deck (FFL)</text>
<text x="404.1" y="30.6">+2462</text>
<text x="404.1" y="33.9">+2737</text>
<text x="312" y="37.2">top of FF head binder / truss bearing</text>
<text x="312" y="40.5">ridge</text>
<text x="404.1" y="37.2">+5115</text>
<text x="404.1" y="40.5">+8233</text>
<text x="312" y="58.8">Sole plate / head binder</text>
<text x="408.8" y="58.8">9</text>
<text x="312" y="62">Panel framing</text>
<text x="312" y="65.3">Substructure (by others)</text>
<text x="407.6" y="62">41</text>
<text x="407.6" y="65.3">14</text>
<text x="312" y="68.6">Edgebinder</text>
<text x="312" y="71.9">Metal-web joists (Acorn)</text>
<text x="408.8" y="68.6">2</text>
<text x="408.8" y="71.9">9</text>
<text x="312" y="75.2">22mm deck</text>
<text x="408.8" y="75.2">4</text>
<text x="312" y="213">C01</text>
<text x="324" y="213">13.09.26</text>
<text x="342" y="213">Construction issue</text>
</g>
<g font-size="2.1" fill="#73737a">
<text x="26" y="284">Scale 1:50 @ A3</text>
<text x="43.7" y="284">|</text>
<text x="46" y="284">Pop-out, looking south</text>
</g>
<g font-size="2" fill="#73737a">
<text x="312" y="24.1">Level</text>
<text x="406.4" y="24.1">mm</text>
<text x="312" y="55.5">Element</text>
<text x="400.1" y="55.5">Pieces cut</text>
<text x="376.3" y="226.2">Design &amp; Manufacture</text>
<text x="311" y="255.9">Pop-out, looking south</text>
</g>
<g font-size="2" fill="#14141a">
<text x="312" y="183.4">1.</text>
<text x="316" y="183.4">Section B-B after architect's drawing 17.007-303, cut through the timber frame model; members up to</text>
<text x="312" y="189.8">2.</text>
<text x="316" y="186.3">700mm beyond the cut shown in outline.</text>
<text x="316" y="189.8">Timber frame: 38x140 C16 external walls with 9mm OSB/3 and 120mm PIR; 254 metal-web first floor</text>
<text x="312" y="196.2">3.</text>
<text x="316" y="192.7">(Acorn); attic trusses over.</text>
<text x="316" y="196.2">Levels are above the underside of the ground floor sole plate (+0). Substructure by others, shown for</text>
<text x="316" y="199.1">reference only.</text>
</g>
<text font-size="1.9" fill="#73737a" x="312" y="44.1">Above underside of the ground floor sole plate.</text>
<text font-size="1.9" fill="#14141a" x="161.9" y="214.5">5710</text>
<g font-size="1.8" fill="#0d2973">
<text x="244.9" y="16.2">+8233 ridge</text>
<text x="244.9" y="78.6">+5115 top of FF head binder / truss bearing</text>
<text x="244.9" y="131.6">+2462 top of GF head binder</text>
<text x="244.9" y="126.1">+2737 top of FF deck (FFL)</text>
<text x="244.9" y="180.8">+0 u/s GF sole plate / slab</text>
</g>
<g font-size="1.8" fill="#14141a">
<text x="79.8" y="48.2" transform="rotate(-90 79.8 48.2)">3118</text>
<text x="79.8" y="103.2" transform="rotate(-90 79.8 103.2)">2378</text>
<text x="79.8" y="129.2" transform="rotate(-90 79.8 129.2)">275</text>
<text x="79.8" y="157.1" transform="rotate(-90 79.8 157.1)">2462</text>
</g>
<g font-size="1.8" fill="#73737a">
<text x="312" y="209.6">REV</text>
<text x="324" y="209.6">DATE</text>
<text x="342" y="209.6">DESCRIPTION</text>
<text x="18" y="288" transform="rotate(-90 18 288)">Do not scale. All dimensions in mm. Check all dimensions on site.</text>
</g>
<g font-size="1.7" fill="#73737a">
<text x="311" y="235.8">CLIENT</text>
<text x="363" y="235.8">PROJECT</text>
<text x="311" y="245.3">DRAWING TITLE</text>
<text x="311" y="260.3">SCALE</text>
<text x="337" y="260.3">SIZE</text>
<text x="363" y="260.3">DATE</text>
<text x="389" y="260.3">DRAWN</text>
<text x="346.4" y="269.3">DRAWING No.</text>
<text x="398.4" y="269.3">REV</text>
</g>
<text font-size="1.7" fill="#d9e6ff" x="311" y="269.3">STATUS</text>
<g font-size="1.7" fill="#14141a">
<text x="193.5" y="284.6">0</text>
<text x="213.5" y="284.6">1</text>
<text x="233.5" y="284.6">2</text>
<text x="253.5" y="284.6">3</text>
<text x="273.5" y="284.6">4</text>
<text x="292.8" y="284.6">5m</text>
</g>
<text font-size="1.6" fill="#73737a" x="375.9" y="230.4">Scan: 3D model + drawings</text>
</svg>
